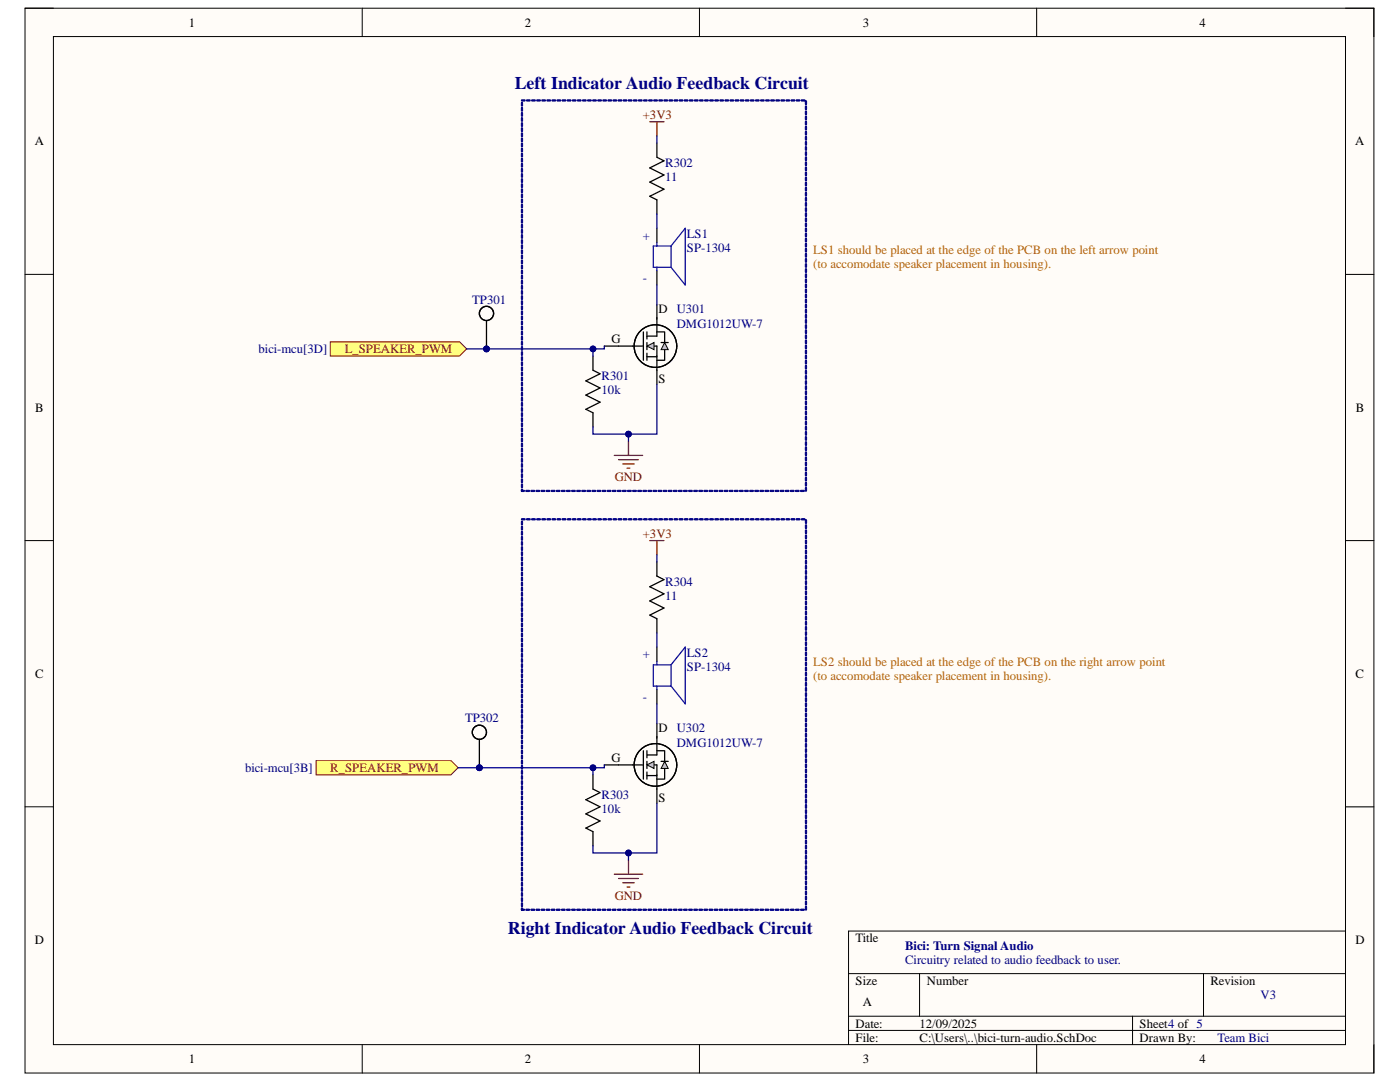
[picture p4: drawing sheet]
<svg xmlns="http://www.w3.org/2000/svg" width="279mm" height="216mm" viewBox="0 0 279 216" stroke-linecap="round" stroke-linejoin="round" font-family="sans-serif">
<path d="M5 1.6h269.2v212.5h-269.2z" fill-rule="evenodd" fill="#fffcf8"/>
<path d="M5 1.6h269.2v212.5h-269.2z" fill="none" stroke="#000" stroke-width=".2"/>
<path d="M10.7 7.3h257.8v201.1h-257.8z" fill-rule="evenodd" fill="#fffcf8"/>
<g fill="none" stroke="#000" stroke-width=".2">
<path d="M5 1.6h5.7M10.7 7.3h257.8v201.1h-257.8zM72.3 1.6v5.7M139.6 1.6v5.7M206.9 1.6v5.7M268.5 1.6h5.7v5.7M5 54.7h5.7M268.5 54.8h5.7M5 107.9h5.7M268.5 107.9h5.7M5 161h5.7M268.5 161h5.7"/>
<path d="M169.3 194.3h99.2M183.5 194.3v8.5M240.2 194.3v8.5M268.5 185.8h-99.2v22.6M72.3 208.4v5.7M139.6 208.4v5.7M169.3 202.8h99.2M169.3 205.6h99.2M206.9 208.4v5.7M226 202.8v5.6M274.2 208.4v5.7"/>
</g>
<g fill="none" stroke="#000" stroke-width=".25">
<path d="M120.6 69.1h7.8M128.4 66.2v5.7M129.1 66.2v1.4M129.1 68.3v1.5M129.1 70.5v1.4M129.1 71.2h2M130.5 69.1h.6M131.1 60.8v5.4h1.4M131.1 66.4v.7h-2M131.1 71v5.7M131.1 71.9h1.4M131.9 68.3h1.5"/>
<path d="M132.6 66.2v2.1M132.6 69.8v2.1"/>
<circle cx="130.8" cy="69.1" r="4.3"/>
</g>
<path d="M129.1 69.1l1.4-.8v1.5z" fill="#c0c0c0"/>
<path d="M129.1 69.1l1.4-.8v1.5z" fill="none" stroke="#000" stroke-width=".2"/>
<path d="M132.6 68.3l.8 1.5h-1.5z" fill="#c0c0c0"/>
<path d="M132.6 68.3l.8 1.5h-1.5z" fill="none" stroke="#000" stroke-width=".2"/>
<path d="M118.3 71v2.9l1.5 .7-2.9 1.4 2.9 1.4-2.9 1.4 2.9 1.4-2.9 1.5 1.4 .7v2.8M131.1 69.1v1.9" fill="none" stroke="#000" stroke-width=".25"/>
<path d="M129.7 24.3h2.8M131.1 24.3v2.8M122.6 90.9h5.7M123.4 91.7h4M124.3 92.6h2.3M125.1 93.4h.6M125.4 88v2.9" fill="none" stroke="#800000" stroke-width=".25"/>
<path d="M65.9 68.2h25.8l1.4 1.4-1.4 1.4h-25.8z" fill-rule="evenodd" fill="#ffff80"/>
<path d="M65.9 68.2h25.8l1.4 1.4-1.4 1.4h-25.8z" fill="none" stroke="#800000" stroke-width=".2"/>
<g fill="none" stroke="#000" stroke-width=".25">
<path d="M120.6 152.6h7.8M128.4 149.8v5.7M129.1 149.8v1.4M129.1 151.9v1.4M129.1 154v1.5M129.1 154.8h2M130.5 152.6h.6M131.1 144.4v5.4h1.4M131.1 149.9v.7h-2M131.1 154.6v5.7M131.1 155.5h1.4M131.9 151.9h1.5"/>
<path d="M132.6 149.8v2.1M132.6 153.3v2.2"/>
<circle cx="130.8" cy="152.6" r="4.3"/>
</g>
<path d="M129.1 152.6l1.4-.7v1.4z" fill="#c0c0c0"/>
<path d="M129.1 152.6l1.4-.7v1.4z" fill="none" stroke="#000" stroke-width=".2"/>
<path d="M132.6 151.9l.8 1.4h-1.5z" fill="#c0c0c0"/>
<path d="M132.6 151.9l.8 1.4h-1.5z" fill="none" stroke="#000" stroke-width=".2"/>
<path d="M118.3 154.6v2.8l1.5 .8-2.9 1.4 2.9 1.4-2.9 1.4 2.9 1.4-2.9 1.4 1.4 .7v2.9M131.1 152.6v2" fill="none" stroke="#000" stroke-width=".25"/>
<path d="M129.7 107.9h2.8M131.1 107.9v2.8M122.6 174.4h5.7M123.4 175.3h4M124.3 176.1h2.3M125.1 177h.6M125.4 171.6v2.8" fill="none" stroke="#800000" stroke-width=".25"/>
<path d="M63.1 151.8h26.9l1.4 1.4-1.4 1.4h-26.9z" fill-rule="evenodd" fill="#ffff80"/>
<path d="M63.1 151.8h26.9l1.4 1.4-1.4 1.4h-26.9z" fill="none" stroke="#800000" stroke-width=".2"/>
<g fill="#000080" stroke="#000080" stroke-width=".2">
<path d="M104.1 97.6l.2 .1-.1 .4-.2-.1zM104.1 96.6l.2 .1-.1 .6-.2-.1zM104.1 95.6l.2 .1-.1 .6-.2-.1zM104.1 94.6l.2 .1-.1 .6-.2-.1zM104.1 93.5l.2 .1-.1 .7-.2-.2zM104.1 92.5l.2 .1-.1 .7-.2-.2zM104.1 91.5l.2 .1-.1 .6-.2-.1zM104.1 90.5l.2 .1-.1 .6-.2-.1zM104.1 89.5l.2 .1-.1 .6-.2-.1zM104.1 88.5l.2 .1-.1 .6-.2-.1zM104.1 87.5h.2l-.1 .7-.2-.1zM104.1 86.4l.2 .1-.1 .7-.2-.2zM104.1 85.4l.2 .1-.1 .6-.2-.1zM104.1 84.4l.2 .1-.1 .6-.2-.1zM104.1 83.4l.2 .1-.1 .6-.2-.1zM104.1 82.4l.2 .1-.1 .6-.2-.1zM104.1 81.4l.2 .1-.1 .6-.2-.1zM104.1 80.4h.2l-.1 .7-.2-.2zM104.1 79.3l.2 .1-.1 .7-.2-.2zM104.1 78.3l.2 .1-.1 .6-.2-.1zM104.1 77.3l.2 .1-.1 .6-.2-.1zM104.1 76.3l.2 .1-.1 .6-.2-.1zM104.1 75.3l.2 .1-.1 .6-.2-.1zM104.1 74.3h.2l-.1 .7-.2-.1zM104.1 73.2l.2 .1-.1 .7-.2-.2zM104.1 72.2l.2 .1-.1 .7-.2-.2zM104.1 71.2l.2 .1-.1 .6-.2-.1zM104.1 70.2l.2 .1-.1 .6-.2-.1zM104.1 69.2l.2 .1-.1 .6-.2-.1zM104.1 68.2l.2 .1-.1 .6-.2-.1zM104.1 67.2h.2l-.1 .7-.2-.1zM104.1 66.1l.2 .1-.1 .7-.2-.2zM104.1 65.1l.2 .1-.1 .6-.2-.1zM104.1 64.1l.2 .1-.1 .6-.2-.1zM104.1 63.1l.2 .1-.1 .6-.2-.1zM104.1 62.1l.2 .1-.1 .6-.2-.1zM104.1 61.1l.2 .1-.1 .6-.2-.1zM104.1 60l.2 .1-.1 .7-.2-.2zM104.1 59l.2 .1-.1 .7-.2-.2zM104.1 58l.2 .1-.1 .6-.2-.1zM104.1 57l.2 .1-.1 .6-.2-.1zM104.1 56l.2 .1-.1 .6-.2-.1zM104.1 55l.2 .1-.1 .6-.2-.1zM104.1 54h.2l-.1 .7-.2-.1zM104.1 52.9l.2 .1-.1 .7-.2-.2zM104.1 51.9l.2 .1-.1 .6-.2-.1zM104.1 50.9l.2 .1-.1 .6-.2-.1zM104.1 49.9l.2 .1-.1 .6-.2-.1zM104.1 48.9l.2 .1-.1 .6-.2-.1zM104.1 47.9l.2 .1-.1 .6-.2-.1zM104.1 46.9h.2l-.1 .7-.2-.2zM104.1 45.8l.2 .1-.1 .7-.2-.2zM104.1 44.8l.2 .1-.1 .6-.2-.1zM104.1 43.8l.2 .1-.1 .6-.2-.1zM104.1 42.8l.2 .1-.1 .6-.2-.1zM104.1 41.8l.2 .1-.1 .6-.2-.1zM104.1 40.8h.2l-.1 .7-.2-.1zM104.1 39.7l.2 .1-.1 .7-.2-.2zM104.1 38.7l.2 .1-.1 .7-.2-.2zM104.1 37.7l.2 .1-.1 .6-.2-.1zM104.1 36.7l.2 .1-.1 .6-.2-.1zM104.1 35.7l.2 .1-.1 .6-.2-.1zM104.1 34.7l.2 .1-.1 .6-.2-.1zM104.1 33.7h.2l-.1 .7-.2-.1zM104.1 32.6l.2 .1-.1 .7-.2-.2zM104.1 31.6l.2 .1-.1 .6-.2-.1zM104.1 30.6l.2 .1-.1 .6-.2-.1zM104.1 29.6l.2 .1-.1 .6-.2-.1zM104.1 28.6l.2 .1-.1 .6-.2-.1zM104.1 27.6l.2 .1-.1 .6-.2-.1zM104.1 26.5l.2 .1-.1 .7-.2-.2zM104.1 25.5l.2 .1-.1 .7-.2-.2zM104.1 24.5l.2 .1-.1 .6-.2-.1zM104.1 23.5l.2 .1-.1 .6-.2-.1zM104.1 22.5l.2 .1-.1 .6-.2-.1zM104.1 21.5l.2 .1-.1 .6-.2-.1zM104.1 20.5h.2l-.1 .7-.2-.1zM104.1 20l.6-.1 .1 .1-.6 .2zM105.1 20l.6-.1 .1 .1-.6 .2zM106.1 20l.6-.1 .1 .1-.6 .2zM107.1 20l.6-.1 .2 .1-.7 .2zM108.1 20l.6-.1 .2 .1-.7 .2zM109.2 20l.6-.1 .1 .1-.6 .2zM110.2 20l.6-.1 .1 .1-.6 .2zM111.2 20l.6-.1 .1 .1-.6 .2zM112.2 20l.6-.1 .1 .1-.6 .2zM113.2 20l.6-.1 .1 .1-.6 .2zM114.2 20l.6-.1 .2 .1-.7 .2zM115.3 20l.6-.1 .1 .1-.7 .2zM116.3 20l.6-.1 .1 .1-.6 .2zM117.3 20l.6-.1 .1 .1-.6 .2zM118.3 20l.6-.1 .1 .1-.6 .2zM119.3 20l.6-.1 .1 .1-.6 .2zM120.3 20l.6-.1 .2 .1-.7 .2zM121.3 20l.6-.1 .2 .1-.7 .2zM122.4 20l.6-.1 .1 .1-.6 .2zM123.4 20l.6-.1 .1 .1-.6 .2zM124.4 20l.6-.1 .1 .1-.6 .2zM125.4 20l.6-.1 .1 .1-.6 .2zM126.4 20l.6-.1 .1 .1-.6 .2zM127.4 20l.6-.1 .2 .1-.7 .2zM128.5 20l.6-.1 .1 .1-.7 .2zM129.5 20l.6-.1 .1 .1-.6 .2zM130.5 20l.6-.1 .1 .1-.6 .2zM131.5 20l.6-.1 .1 .1-.6 .2zM132.5 20l.6-.1 .1 .1-.6 .2zM133.5 20l.6-.1 .2 .1-.7 .2zM134.5 20l.6-.1 .2 .1-.7 .2zM135.6 20l.6-.1 .1 .1-.6 .2zM136.6 20l.6-.1 .1 .1-.6 .2zM137.6 20l.6-.1 .1 .1-.6 .2zM138.6 20l.6-.1 .1 .1-.6 .2zM139.6 20l.6-.1 .1 .1-.6 .2zM140.6 20l.6-.1 .2 .1-.7 .2zM141.7 20l.6-.1 .1 .1-.7 .2zM142.7 20l.6-.1 .1 .1-.6 .2zM143.7 20l.6-.1 .1 .1-.6 .2zM144.7 20l.6-.1 .1 .1-.6 .2zM145.7 20l.6-.1 .1 .1-.6 .2zM146.7 20l.6-.1 .2 .1-.7 .2zM147.7 20l.6-.1 .2 .1-.7 .2zM148.8 20l.6-.1 .1 .1-.6 .2zM149.8 20l.6-.1 .1 .1-.6 .2zM150.8 20l.6-.1 .1 .1-.6 .2zM151.8 20l.6-.1 .1 .1-.6 .2zM152.8 20l.6-.1 .1 .1-.6 .2zM153.8 20l.6-.1 .2 .1-.7 .2zM154.9 20l.6-.1 .1 .1-.7 .2zM155.9 20l.6-.1 .1 .1-.6 .2zM156.9 20l.6-.1 .1 .1-.6 .2zM157.9 20l.6-.1 .1 .1-.6 .2zM158.9 20l.6-.1 .1 .1-.6 .2zM159.9 20l.6-.1 .2 .1-.7 .2zM160.8 20.2h.2l-.2 .7-.1-.2zM160.8 21.2l.2 .1-.2 .6-.1-.1zM160.8 22.2l.2 .1-.2 .6-.1-.1zM160.8 23.2l.2 .1-.2 .6-.1-.1zM160.8 24.2l.2 .1-.2 .6-.1-.1zM160.8 25.2l.2 .1-.2 .6-.1-.1zM160.8 26.2l.2 .1-.2 .7-.1-.2zM160.8 27.3h.2l-.2 .7-.1-.1zM160.8 28.3l.2 .1-.2 .6-.1-.1zM160.8 29.3l.2 .1-.2 .6-.1-.1zM160.8 30.3l.2 .1-.2 .6-.1-.1zM160.8 31.3l.2 .1-.2 .6-.1-.1zM160.8 32.3l.2 .1-.2 .7-.1-.2zM160.8 33.3l.2 .1-.2 .7-.1-.2zM160.8 34.4l.2 .1-.2 .6-.1-.1zM160.8 35.4l.2 .1-.2 .6-.1-.1zM160.8 36.4l.2 .1-.2 .6-.1-.1zM160.8 37.4l.2 .1-.2 .6-.1-.1zM160.8 38.4l.2 .1-.2 .6-.1-.1zM160.8 39.4l.2 .1-.2 .7-.1-.2zM160.8 40.5h.2l-.2 .7-.1-.2zM160.8 41.5l.2 .1-.2 .6-.1-.1zM160.8 42.5l.2 .1-.2 .6-.1-.1zM160.8 43.5l.2 .1-.2 .6-.1-.1zM160.8 44.5l.2 .1-.2 .6-.1-.1zM160.8 45.5l.2 .1-.2 .7-.1-.2zM160.8 46.5l.2 .1-.2 .7-.1-.2zM160.8 47.6h.2l-.2 .7-.1-.1zM160.8 48.6l.2 .1-.2 .6-.1-.1zM160.8 49.6l.2 .1-.2 .6-.1-.1zM160.8 50.6l.2 .1-.2 .6-.1-.1zM160.8 51.6l.2 .1-.2 .6-.1-.1zM160.8 52.6l.2 .1-.2 .7-.1-.2zM160.8 53.6l.2 .1-.2 .7-.1-.2zM160.8 54.7l.2 .1-.2 .6-.1-.1zM160.8 55.7l.2 .1-.2 .6-.1-.1zM160.8 56.7l.2 .1-.2 .6-.1-.1zM160.8 57.7l.2 .1-.2 .6-.1-.1zM160.8 58.7l.2 .1-.2 .6-.1-.1zM160.8 59.7l.2 .1-.2 .7-.1-.2zM160.8 60.8h.2l-.2 .7-.1-.1zM160.8 61.8l.2 .1-.2 .6-.1-.1zM160.8 62.8l.2 .1-.2 .6-.1-.1zM160.8 63.8l.2 .1-.2 .6-.1-.1zM160.8 64.8l.2 .1-.2 .6-.1-.1zM160.8 65.8l.2 .1-.2 .7-.1-.2zM160.8 66.8l.2 .1-.2 .7-.1-.2zM160.8 67.9l.2 .1-.2 .6-.1-.1zM160.8 68.9l.2 .1-.2 .6-.1-.1zM160.8 69.9l.2 .1-.2 .6-.1-.1zM160.8 70.9l.2 .1-.2 .6-.1-.1zM160.8 71.9l.2 .1-.2 .6-.1-.1zM160.8 72.9l.2 .1-.2 .7-.1-.2zM160.8 74h.2l-.2 .7-.1-.2zM160.8 75l.2 .1-.2 .6-.1-.1zM160.8 76l.2 .1-.2 .6-.1-.1zM160.8 77l.2 .1-.2 .6-.1-.1zM160.8 78l.2 .1-.2 .6-.1-.1zM160.8 79l.2 .1-.2 .7-.1-.2zM160.8 80l.2 .1-.2 .7-.1-.2zM160.8 81.1h.2l-.2 .7-.1-.1zM160.8 82.1l.2 .1-.2 .6-.1-.1zM160.8 83.1l.2 .1-.2 .6-.1-.1zM160.8 84.1l.2 .1-.2 .6-.1-.1zM160.8 85.1l.2 .1-.2 .6-.1-.1zM160.8 86.1l.2 .1-.2 .7-.1-.2zM160.8 87.1l.2 .1-.2 .7-.1-.2zM160.8 88.2l.2 .1-.2 .6-.1-.1zM160.8 89.2l.2 .1-.2 .6-.1-.1zM160.8 90.2l.2 .1-.2 .6-.1-.1zM160.8 91.2l.2 .1-.2 .6-.1-.1zM160.8 92.2l.2 .1-.2 .6-.1-.1zM160.8 93.2l.2 .1-.2 .7-.1-.2zM160.8 94.3h.2l-.2 .7-.1-.1zM160.8 95.3l.2 .1-.2 .6-.1-.1zM160.8 96.3l.2 .1-.2 .6-.1-.1zM160.8 97.3l.2 .1-.2 .6-.1-.1zM159.8 97.9l.6-.1 .1 .2-.6 .1zM158.8 97.9l.6-.1 .1 .2-.6 .1zM157.8 97.9l.6-.1 .1 .2-.6 .1zM156.7 97.9l.6-.1 .2 .2-.7 .1zM155.7 97.9l.6-.1 .2 .2-.7 .1zM154.7 97.9l.6-.1 .1 .2-.6 .1zM153.7 97.9l.6-.1 .1 .2-.6 .1zM152.7 97.9l.6-.1 .1 .2-.6 .1zM151.7 97.9l.6-.1 .1 .2-.6 .1zM150.7 97.9l.6-.1 .1 .2-.7 .1zM149.6 97.9l.6-.1 .2 .2-.7 .1zM148.6 97.9l.6-.1 .1 .2-.6 .1zM147.6 97.9l.6-.1 .1 .2-.6 .1zM146.6 97.9l.6-.1 .1 .2-.6 .1zM145.6 97.9l.6-.1 .1 .2-.6 .1zM144.6 97.9l.6-.1 .1 .2-.6 .1zM143.5 97.9l.6-.1 .2 .2-.7 .1zM142.5 97.9l.6-.1 .2 .2-.7 .1zM141.5 97.9l.6-.1 .1 .2-.6 .1zM140.5 97.9l.6-.1 .1 .2-.6 .1zM139.5 97.9l.6-.1 .1 .2-.6 .1zM138.5 97.9l.6-.1 .1 .2-.6 .1zM137.5 97.9l.6-.1 .1 .2-.7 .1zM136.4 97.9l.6-.1 .2 .2-.7 .1zM135.4 97.9l.6-.1 .1 .2-.6 .1zM134.4 97.9l.6-.1 .1 .2-.6 .1zM133.4 97.9l.6-.1 .1 .2-.6 .1zM132.4 97.9l.6-.1 .1 .2-.6 .1zM131.4 97.9l.6-.1 .1 .2-.6 .1zM130.3 97.9l.6-.1 .2 .2-.7 .1zM129.3 97.9l.6-.1 .2 .2-.7 .1zM128.3 97.9l.6-.1 .1 .2-.6 .1zM127.3 97.9l.6-.1 .1 .2-.6 .1zM126.3 97.9l.6-.1 .1 .2-.6 .1zM125.3 97.9l.6-.1 .1 .2-.6 .1zM124.3 97.9l.6-.1 .1 .2-.7 .1zM123.2 97.9l.6-.1 .2 .2-.7 .1zM122.2 97.9l.6-.1 .1 .2-.6 .1zM121.2 97.9l.6-.1 .1 .2-.6 .1zM120.2 97.9l.6-.1 .1 .2-.6 .1zM119.2 97.9l.6-.1 .1 .2-.6 .1zM118.2 97.9l.6-.1 .1 .2-.6 .1zM117.1 97.9l.6-.1 .2 .2-.7 .1zM116.1 97.9l.6-.1 .2 .2-.7 .1zM115.1 97.9l.6-.1 .1 .2-.6 .1zM114.1 97.9l.6-.1 .1 .2-.6 .1zM113.1 97.9l.6-.1 .1 .2-.6 .1zM112.1 97.9l.6-.1 .1 .2-.6 .1zM111.1 97.9l.6-.1 .1 .2-.7 .1zM110 97.9l.6-.1 .2 .2-.7 .1zM109 97.9l.6-.1 .1 .2-.6 .1zM108 97.9l.6-.1 .1 .2-.6 .1zM107 97.9l.6-.1 .1 .2-.6 .1zM106 97.9l.6-.1 .1 .2-.6 .1zM105 97.9l.6-.1 .1 .2-.6 .1zM104.1 97.9l.4-.1 .2 .2-.5 .1z"/>
<path d="M104.1 181.2l.2 .1-.1 .4-.2-.2zM104.1 180.2l.2 .1-.1 .6-.2-.1zM104.1 179.2h.2l-.1 .7-.2-.1zM104.1 178.1l.2 .1-.1 .7-.2-.2zM104.1 177.1l.2 .1-.1 .7-.2-.2zM104.1 176.1l.2 .1-.1 .6-.2-.1zM104.1 175.1l.2 .1-.1 .6-.2-.1zM104.1 174.1l.2 .1-.1 .6-.2-.1zM104.1 173.1l.2 .1-.1 .6-.2-.1zM104.1 172l.2 .1-.1 .7-.2-.2zM104.1 171l.2 .1-.1 .7-.2-.2zM104.1 170l.2 .1-.1 .6-.2-.1zM104.1 169l.2 .1-.1 .6-.2-.1zM104.1 168l.2 .1-.1 .6-.2-.1zM104.1 167l.2 .1-.1 .6-.2-.1zM104.1 166h.2l-.1 .7-.2-.1zM104.1 164.9l.2 .1-.1 .7-.2-.2zM104.1 163.9l.2 .1-.1 .7-.2-.2zM104.1 162.9l.2 .1-.1 .6-.2-.1zM104.1 161.9l.2 .1-.1 .6-.2-.1zM104.1 160.9l.2 .1-.1 .6-.2-.1zM104.1 159.9l.2 .1-.1 .6-.2-.1zM104.1 158.9h.2l-.1 .7-.2-.1zM104.1 157.8l.2 .1-.1 .7-.2-.2zM104.1 156.8l.2 .1-.1 .6-.2-.1zM104.1 155.8l.2 .1-.1 .6-.2-.1zM104.1 154.8l.2 .1-.1 .6-.2-.1zM104.1 153.8l.2 .1-.1 .6-.2-.1zM104.1 152.8l.2 .1-.1 .6-.2-.1zM104.1 151.7l.2 .1-.1 .7-.2-.2zM104.1 150.7l.2 .1-.1 .7-.2-.2zM104.1 149.7l.2 .1-.1 .6-.2-.1zM104.1 148.7l.2 .1-.1 .6-.2-.1zM104.1 147.7l.2 .1-.1 .6-.2-.1zM104.1 146.7l.2 .1-.1 .6-.2-.1zM104.1 145.7h.2l-.1 .7-.2-.1zM104.1 144.6l.2 .1-.1 .7-.2-.2zM104.1 143.6l.2 .1-.1 .7-.2-.2zM104.1 142.6l.2 .1-.1 .6-.2-.1zM104.1 141.6l.2 .1-.1 .6-.2-.1zM104.1 140.6l.2 .1-.1 .6-.2-.1zM104.1 139.6l.2 .1-.1 .6-.2-.1zM104.1 138.5l.2 .1-.1 .7-.2-.2zM104.1 137.5l.2 .1-.1 .7-.2-.2zM104.1 136.5l.2 .1-.1 .6-.2-.1zM104.1 135.5l.2 .1-.1 .6-.2-.1zM104.1 134.5l.2 .1-.1 .6-.2-.1zM104.1 133.5l.2 .1-.1 .6-.2-.1zM104.1 132.5l.2 .1-.1 .6-.2-.1zM104.1 131.4l.2 .1-.1 .7-.2-.2zM104.1 130.4l.2 .1-.1 .7-.2-.2zM104.1 129.4l.2 .1-.1 .6-.2-.1zM104.1 128.4l.2 .1-.1 .6-.2-.1zM104.1 127.4l.2 .1-.1 .6-.2-.1zM104.1 126.4l.2 .1-.1 .6-.2-.1zM104.1 125.4h.2l-.1 .7-.2-.1zM104.1 124.3l.2 .1-.1 .7-.2-.2zM104.1 123.3l.2 .1-.1 .6-.2-.1zM104.1 122.3l.2 .1-.1 .6-.2-.1zM104.1 121.3l.2 .1-.1 .6-.2-.1zM104.1 120.3l.2 .1-.1 .6-.2-.1zM104.1 119.3l.2 .1-.1 .6-.2-.1zM104.1 118.2l.2 .1-.1 .7-.2-.2zM104.1 117.2l.2 .1-.1 .7-.2-.2zM104.1 116.2l.2 .1-.1 .6-.2-.1zM104.1 115.2l.2 .1-.1 .6-.2-.1zM104.1 114.2l.2 .1-.1 .6-.2-.1zM104.1 113.2l.2 .1-.1 .6-.2-.1zM104.1 112.2h.2l-.1 .7-.2-.1zM104.1 111.1l.2 .1-.1 .7-.2-.2zM104.1 110.1l.2 .1-.1 .7-.2-.2zM104.1 109.1l.2 .1-.1 .6-.2-.1zM104.1 108.1l.2 .1-.1 .6-.2-.1zM104.1 107.1l.2 .1-.1 .6-.2-.1zM104.1 106.1l.2 .1-.1 .6-.2-.1zM104.1 105.1h.2l-.1 .7-.2-.2zM104.1 104l.2 .1-.1 .7-.2-.2zM104.1 103.5h.6l.1 .1-.6 .1zM105.1 103.5h.6l.1 .1-.6 .1zM106.1 103.5h.6l.1 .1-.6 .1zM107.1 103.5h.6l.2 .1-.7 .1zM108.2 103.5h.6l.1 .1-.7 .1zM109.2 103.5h.6l.1 .1-.6 .1zM110.2 103.5h.6l.1 .1-.6 .1zM111.2 103.5h.6l.1 .1-.6 .1zM112.2 103.5h.6l.1 .1-.6 .1zM113.2 103.5h.6l.2 .1-.7 .1zM114.2 103.5h.6l.2 .1-.7 .1zM115.3 103.5h.6l.1 .1-.7 .1zM116.3 103.5h.6l.1 .1-.6 .1zM117.3 103.5h.6l.1 .1-.6 .1zM118.3 103.5h.6l.1 .1-.6 .1zM119.3 103.5h.6l.1 .1-.6 .1zM120.3 103.5h.6l.2 .1-.7 .1zM121.4 103.5h.5l.2 .1-.7 .1zM122.4 103.5h.6l.1 .1-.6 .1zM123.4 103.5h.6l.1 .1-.6 .1zM124.4 103.5h.6l.1 .1-.6 .1zM125.4 103.5h.6l.1 .1-.6 .1zM126.4 103.5h.6l.2 .1-.7 .1zM127.4 103.5h.6l.2 .1-.7 .1zM128.5 103.5h.6l.1 .1-.7 .1zM129.5 103.5h.6l.1 .1-.6 .1zM130.5 103.5h.6l.1 .1-.6 .1zM131.5 103.5h.6l.1 .1-.6 .1zM132.5 103.5h.6l.1 .1-.6 .1zM133.5 103.5h.6l.2 .1-.7 .1zM134.6 103.5h.5l.2 .1-.7 .1zM135.6 103.5h.6l.1 .1-.6 .1zM136.6 103.5h.6l.1 .1-.6 .1zM137.6 103.5h.6l.1 .1-.6 .1zM138.6 103.5h.6l.1 .1-.6 .1zM139.6 103.5h.6l.2 .1-.7 .1zM140.6 103.5h.6l.2 .1-.7 .1zM141.7 103.5h.6l.1 .1-.7 .1zM142.7 103.5h.6l.1 .1-.6 .1zM143.7 103.5h.6l.1 .1-.6 .1zM144.7 103.5h.6l.1 .1-.6 .1zM145.7 103.5h.6l.1 .1-.6 .1zM146.7 103.5h.6l.2 .1-.7 .1zM147.8 103.5h.5l.2 .1-.7 .1zM148.8 103.5h.6l.1 .1-.6 .1zM149.8 103.5h.6l.1 .1-.6 .1zM150.8 103.5h.6l.1 .1-.6 .1zM151.8 103.5h.6l.1 .1-.6 .1zM152.8 103.5h.6l.2 .1-.7 .1zM153.8 103.5h.6l.2 .1-.7 .1zM154.9 103.5h.6l.1 .1-.7 .1zM155.9 103.5h.6l.1 .1-.6 .1zM156.9 103.5h.6l.1 .1-.6 .1zM157.9 103.5h.6l.1 .1-.6 .1zM158.9 103.5h.6l.1 .1-.6 .1zM159.9 103.5h.6l.2 .1-.7 .1zM160.8 103.7l.2 .1-.1 .7-.2-.2zM160.8 104.7l.2 .1-.1 .7-.2-.2zM160.8 105.8h.2l-.1 .7-.2-.1zM160.8 106.8l.2 .1-.1 .6-.2-.1zM160.8 107.8l.2 .1-.1 .6-.2-.1zM160.8 108.8l.2 .1-.1 .6-.2-.1zM160.8 109.8l.2 .1-.1 .6-.2-.1zM160.8 110.8l.2 .1-.1 .7-.2-.2zM160.8 111.8l.2 .1-.1 .7-.2-.2zM160.8 112.9l.2 .1-.1 .6-.2-.1zM160.8 113.9l.2 .1-.1 .6-.2-.1zM160.8 114.9l.2 .1-.1 .6-.2-.1zM160.8 115.9l.2 .1-.1 .6-.2-.1zM160.8 116.9l.2 .1-.1 .7-.2-.2zM160.8 117.9l.2 .1-.1 .7-.2-.2zM160.8 119h.2l-.1 .7-.2-.1zM160.8 120l.2 .1-.1 .6-.2-.1zM160.8 121l.2 .1-.1 .6-.2-.1zM160.8 122l.2 .1-.1 .6-.2-.1zM160.8 123l.2 .1-.1 .6-.2-.1zM160.8 124l.2 .1-.1 .7-.2-.2zM160.8 125l.2 .1-.1 .7-.2-.2zM160.8 126.1l.2 .1-.1 .6-.2-.1zM160.8 127.1l.2 .1-.1 .6-.2-.1zM160.8 128.1l.2 .1-.1 .6-.2-.1zM160.8 129.1l.2 .1-.1 .6-.2-.1zM160.8 130.1l.2 .1-.1 .6-.2-.1zM160.8 131.1l.2 .1-.1 .7-.2-.2zM160.8 132.2h.2l-.1 .7-.2-.1zM160.8 133.2l.2 .1-.1 .6-.2-.1zM160.8 134.2l.2 .1-.1 .6-.2-.1zM160.8 135.2l.2 .1-.1 .6-.2-.1zM160.8 136.2l.2 .1-.1 .6-.2-.1zM160.8 137.2l.2 .1-.1 .7-.2-.2zM160.8 138.2l.2 .1-.1 .7-.2-.2zM160.8 139.3h.2l-.1 .7-.2-.1zM160.8 140.3l.2 .1-.1 .6-.2-.1zM160.8 141.3l.2 .1-.1 .6-.2-.1zM160.8 142.3l.2 .1-.1 .6-.2-.1zM160.8 143.3l.2 .1-.1 .6-.2-.1zM160.8 144.3l.2 .1-.1 .7-.2-.2zM160.8 145.3l.2 .1-.1 .7-.2-.2zM160.8 146.4l.2 .1-.1 .6-.2-.1zM160.8 147.4l.2 .1-.1 .6-.2-.1zM160.8 148.4l.2 .1-.1 .6-.2-.1zM160.8 149.4l.2 .1-.1 .6-.2-.1zM160.8 150.4l.2 .1-.1 .7-.2-.2zM160.8 151.4l.2 .1-.1 .7-.2-.2zM160.8 152.5h.2l-.1 .7-.2-.1zM160.8 153.5l.2 .1-.1 .6-.2-.1zM160.8 154.5l.2 .1-.1 .6-.2-.1zM160.8 155.5l.2 .1-.1 .6-.2-.1zM160.8 156.5l.2 .1-.1 .6-.2-.1zM160.8 157.5l.2 .1-.1 .7-.2-.2zM160.8 158.5l.2 .1-.1 .7-.2-.2zM160.8 159.6l.2 .1-.1 .6-.2-.1zM160.8 160.6l.2 .1-.1 .6-.2-.1zM160.8 161.6l.2 .1-.1 .6-.2-.1zM160.8 162.6l.2 .1-.1 .6-.2-.1zM160.8 163.6l.2 .1-.1 .6-.2-.1zM160.8 164.6l.2 .1-.1 .7-.2-.2zM160.8 165.7h.2l-.1 .7-.2-.1zM160.8 166.7l.2 .1-.1 .6-.2-.1zM160.8 167.7l.2 .1-.1 .6-.2-.1zM160.8 168.7l.2 .1-.1 .6-.2-.1zM160.8 169.7l.2 .1-.1 .6-.2-.1zM160.8 170.7l.2 .1-.1 .7-.2-.2zM160.8 171.7l.2 .1-.1 .7-.2-.2zM160.8 172.8h.2l-.1 .7-.2-.1zM160.8 173.8l.2 .1-.1 .6-.2-.1zM160.8 174.8l.2 .1-.1 .6-.2-.1zM160.8 175.8l.2 .1-.1 .6-.2-.1zM160.8 176.8l.2 .1-.1 .6-.2-.1zM160.8 177.8l.2 .1-.1 .7-.2-.2zM160.8 178.8l.2 .1-.1 .7-.2-.2zM160.8 179.9l.2 .1-.1 .6-.2-.1zM160.8 180.9l.2 .1-.1 .6-.2-.1zM159.8 181.4h.6l.1 .1-.6 .2zM158.8 181.4h.6l.1 .1-.6 .2zM157.8 181.4h.6l.1 .1-.6 .2zM156.8 181.4h.6l.1 .1-.7 .2zM155.7 181.4h.6l.2 .1-.7 .2zM154.7 181.4h.6l.1 .1-.6 .2zM153.7 181.4h.6l.1 .1-.6 .2zM152.7 181.4h.6l.1 .1-.6 .2zM151.7 181.4h.6l.1 .1-.6 .2zM150.7 181.4h.6l.1 .1-.6 .2zM149.6 181.4h.6l.2 .1-.7 .2zM148.6 181.4h.6l.2 .1-.7 .2zM147.6 181.4h.6l.1 .1-.6 .2zM146.6 181.4h.6l.1 .1-.6 .2zM145.6 181.4h.6l.1 .1-.6 .2zM144.6 181.4h.6l.1 .1-.6 .2zM143.6 181.4h.6l.1 .1-.7 .2zM142.5 181.4h.6l.2 .1-.7 .2zM141.5 181.4h.6l.1 .1-.6 .2zM140.5 181.4h.6l.1 .1-.6 .2zM139.5 181.4h.6l.1 .1-.6 .2zM138.5 181.4h.6l.1 .1-.6 .2zM137.5 181.4h.6l.1 .1-.6 .2zM136.4 181.4h.6l.2 .1-.7 .2zM135.4 181.4h.6l.2 .1-.7 .2zM134.4 181.4h.6l.1 .1-.6 .2zM133.4 181.4h.6l.1 .1-.6 .2zM132.4 181.4h.6l.1 .1-.6 .2zM131.4 181.4h.6l.1 .1-.6 .2zM130.4 181.4h.6l.1 .1-.7 .2zM129.3 181.4h.6l.2 .1-.7 .2zM128.3 181.4h.6l.1 .1-.6 .2zM127.3 181.4h.6l.1 .1-.6 .2zM126.3 181.4h.6l.1 .1-.6 .2zM125.3 181.4h.6l.1 .1-.6 .2zM124.3 181.4h.6l.1 .1-.6 .2zM123.2 181.4h.6l.2 .1-.7 .2zM122.2 181.4h.6l.2 .1-.7 .2zM121.2 181.4h.6l.1 .1-.6 .2zM120.2 181.4h.6l.1 .1-.6 .2zM119.2 181.4h.6l.1 .1-.6 .2zM118.2 181.4h.6l.1 .1-.6 .2zM117.2 181.4h.6l.1 .1-.7 .2zM116.1 181.4h.6l.2 .1-.7 .2zM115.1 181.4h.6l.1 .1-.6 .2zM114.1 181.4h.6l.1 .1-.6 .2zM113.1 181.4h.6l.1 .1-.6 .2zM112.1 181.4h.6l.1 .1-.6 .2zM111.1 181.4h.6l.1 .1-.6 .2zM110 181.4h.6l.2 .1-.7 .2zM109 181.4h.6l.2 .1-.7 .2zM108 181.4h.6l.1 .1-.6 .2zM107 181.4h.6l.1 .1-.6 .2zM106 181.4h.6l.1 .1-.6 .2zM105 181.4h.6l.1 .1-.6 .2zM104.1 181.4h.5l.1 .1-.5 .2z"/>
</g>
<g fill="none" stroke="#000" stroke-width=".25">
<path d="M131.1 28.5v2.9l1.4 .7-2.8 1.4 2.8 1.4-2.8 1.4 2.8 1.5-2.8 1.4 1.4 .7v2.8M131.1 45.5v2.9M131.1 54v2.9M131.1 112.1v2.8l1.4 .8-2.8 1.4 2.8 1.4-2.8 1.4 2.8 1.4-2.8 1.4 1.4 .8v2.8M131.1 129.1v2.8M131.1 137.6v2.8"/>
<circle cx="97.1" cy="62.5" r="1.42"/>
<circle cx="95.7" cy="146.1" r="1.42"/>
</g>
<path d="M131.1 48.4v.7M131.1 53.3v.7M133.9 49.1h-3.5v4.2h3.5M133.9 49.1v4.2M133.9 49.1l2.9-3.6v11.4l-2.9-3.6M131.1 131.9v.8M131.1 136.9v.7M133.9 132.7h-3.5v4.2h3.5M133.9 132.7v4.2M133.9 132.7l2.9-3.6v11.3l-2.9-3.5" fill="none" stroke="#00f" stroke-width=".25"/>
<path d="M131.1 27.1v1.4M131.1 42.7v2.8M131.1 56.9v3.9M118.3 69.6v1.4" fill="none" stroke="#000080" stroke-width=".25"/>
<circle cx="118.3" cy="69.6" r=".57" fill="#000080"/>
<circle cx="118.3" cy="69.6" r=".57" fill="none" stroke="#000080" stroke-width=".2"/>
<path d="M118.3 85.2v1.4h7.1v1.4" fill="none" stroke="#000080" stroke-width=".25"/>
<circle cx="125.4" cy="86.6" r=".57" fill="#000080"/>
<circle cx="125.4" cy="86.6" r=".57" fill="none" stroke="#000080" stroke-width=".2"/>
<path d="M131.1 76.7v9.9h-5.7" fill="none" stroke="#000080" stroke-width=".25"/>
<circle cx="125.4" cy="86.6" r=".57" fill="#000080"/>
<circle cx="125.4" cy="86.6" r=".57" fill="none" stroke="#000080" stroke-width=".2"/>
<path d="M131.1 110.7v1.4M131.1 126.3v2.8M118.3 153.2v1.4M131.1 140.4v4" fill="none" stroke="#000080" stroke-width=".25"/>
<circle cx="118.3" cy="153.2" r=".57" fill="#000080"/>
<circle cx="118.3" cy="153.2" r=".57" fill="none" stroke="#000080" stroke-width=".2"/>
<path d="M118.3 168.8v1.4h7.1v1.4" fill="none" stroke="#000080" stroke-width=".25"/>
<circle cx="125.4" cy="170.2" r=".57" fill="#000080"/>
<circle cx="125.4" cy="170.2" r=".57" fill="none" stroke="#000080" stroke-width=".2"/>
<path d="M131.1 160.3v9.9h-5.7" fill="none" stroke="#000080" stroke-width=".25"/>
<circle cx="125.4" cy="170.2" r=".57" fill="#000080"/>
<circle cx="125.4" cy="170.2" r=".57" fill="none" stroke="#000080" stroke-width=".2"/>
<path d="M120.6 69.1v.5h-27.5" fill="none" stroke="#000080" stroke-width=".25"/>
<circle cx="118.3" cy="69.6" r=".57" fill="#000080"/>
<circle cx="118.3" cy="69.6" r=".57" fill="none" stroke="#000080" stroke-width=".2"/>
<path d="M120.6 152.6v.6h-29.2" fill="none" stroke="#000080" stroke-width=".25"/>
<circle cx="118.3" cy="153.2" r=".57" fill="#000080"/>
<circle cx="118.3" cy="153.2" r=".57" fill="none" stroke="#000080" stroke-width=".2"/>
<g font-size="6.7" fill="#000080">
<text x="96.3" y="68.1">PITP30101</text>
<text x="94.9" y="151.8">PITP30201</text>
</g>
<g font-size="3.6" fill="#000080">
<text x="102.7" y="17.8">Left Indicator Audio Feedback Circuit</text>
<text x="101.4" y="186.4">Right Indicator Audio Feedback Circuit</text>
</g>
<g font-size="2.5">
<text x="37.7" y="5.3">1</text>
<text x="104.8" y="5.3">2</text>
<text x="172.2" y="5.3">3</text>
<text x="239.4" y="5.3">4</text>
<text x="6.9" y="29">A</text>
<text x="270.4" y="29">A</text>
<text x="131.4" y="62.5">D</text>
<text x="122" y="68.5">G</text>
<text x="131.4" y="76.4">S</text>
<text x="7" y="82.1">B</text>
<text x="270.6" y="82.1">B</text>
<text x="7" y="135.3">C</text>
<text x="270.5" y="135.3">C</text>
<text x="131.4" y="146.1">D</text>
<text x="122" y="152.1">G</text>
<text x="131.4" y="160">S</text>
<text x="6.9" y="188.4">D</text>
<text x="170.8" y="188.1">Title</text>
<text x="270.5" y="188.4">D</text>
<text x="170.8" y="196.5">Size</text>
<text x="185" y="196.5">Number</text>
<text x="241.6" y="196.5">Revision</text>
<text x="172.2" y="200.8">A</text>
<text x="170.8" y="205.1">Date:</text>
<text x="170.8" y="207.9">File:</text>
<text x="183.5" y="205.1">12/09/2025</text>
<text x="183.5" y="207.9">C:\Users\..\bici-turn-audio.SchDoc</text>
<text x="227.4" y="205.1">Sheet4 of 5</text>
<text x="227.4" y="207.9">Drawn By:</text>
<text x="37.7" y="212.2">1</text>
<text x="104.8" y="212.2">2</text>
<text x="172.2" y="212.2">3</text>
<text x="239.4" y="212.2">4</text>
</g>
<g font-size="2.5" fill="#800000">
<text x="128.3" y="23.8">+3V3</text>
<text x="68.8" y="70.5">L_SPEAKER_PWM</text>
<text x="122.7" y="96">GND</text>
<text x="128.3" y="107.4">+3V3</text>
<text x="65.9" y="154">R_SPEAKER_PWM</text>
<text x="122.7" y="179.5">GND</text>
</g>
<g font-size="2.5" fill="#000080">
<text x="132.8" y="33.3">R302</text>
<text x="132.8" y="36.2">11</text>
<text x="128.3" y="47.8">+</text>
<text x="137.1" y="47.5">LS1</text>
<text x="137.1" y="50.3">SP-1304</text>
<text x="128.3" y="56.3">-</text>
<text x="94.3" y="60.6">TP301</text>
<text x="135" y="62.5">U301</text>
<text x="135" y="65.4">DMG1012UW-7</text>
<text x="51.6" y="70.5">bici-mcu[3D]</text>
<text x="120.1" y="75.9">R301</text>
<text x="120.1" y="78.7">10k</text>
<text x="132.8" y="119.8">11</text>
<text x="132.8" y="116.9">R304</text>
<text x="128.3" y="131.4">+</text>
<text x="137.1" y="131.1">LS2</text>
<text x="137.1" y="133.9">SP-1304</text>
<text x="128.3" y="139.9">-</text>
<text x="92.8" y="144.2">TP302</text>
<text x="135" y="146.1">U302</text>
<text x="135" y="149">DMG1012UW-7</text>
<text x="48.9" y="154">bici-mcu[3B]</text>
<text x="120.1" y="159.5">R303</text>
<text x="120.1" y="162.3">10k</text>
<text x="180.7" y="189.5">Bici: Turn Signal Audio</text>
<text x="180.7" y="192.3">Circuitry related to audio feedback to user.</text>
<text x="251.6" y="199.4">V3</text>
<text x="243" y="207.9">Team Bici</text>
</g>
<g font-size="2.5" fill="#b45f06">
<text x="162.3" y="50.7">LS1 should be placed at the edge of the PCB on the left arrow point</text>
<text x="162.3" y="53.5">(to accomodate speaker placement in housing).</text>
<text x="162.3" y="132.8">LS2 should be placed at the edge of the PCB on the right arrow point</text>
<text x="162.3" y="135.6">(to accomodate speaker placement in housing).</text>
</g>
</svg>
